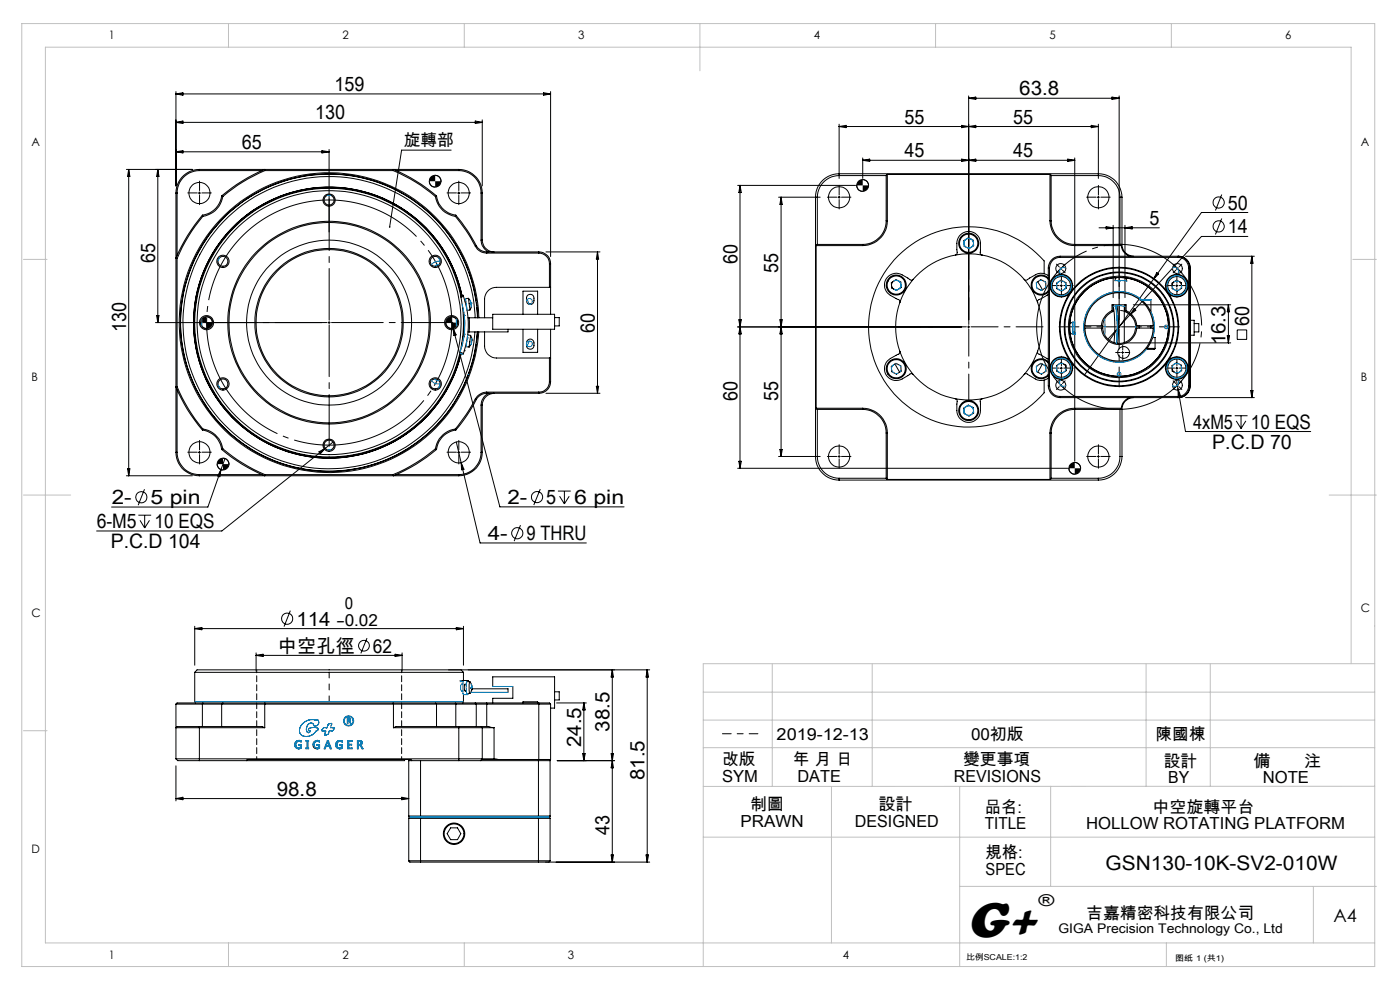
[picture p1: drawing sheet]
<svg xmlns="http://www.w3.org/2000/svg" width="297mm" height="210mm" viewBox="0 0 297 210" stroke-linecap="round" stroke-linejoin="round" font-family="sans-serif">
<g fill="none" stroke="#000" stroke-width=".21">
<path d="M37.3 19.4v20M37.3 19.9l1.5-.2v.5zM37.3 19.9h79.5M115.3 19.7l1.5 .2-1.5 .3zM116.8 19.4v35M26.8 35.9h14M27.3 35.9l.3 1.5h-.5zM27.3 35.9v65M33.5 35.9v32.5M33.5 35.9l.2 1.5h-.5zM37.3 26l1.5-.3v.5zM37.3 32.2l1.5-.2v.4z"/>
<path d="M37.3 32.2h32.5M37.3 26h65M42.3 36.2a4.7 4.7 0 0 0-4.7 4.7M42.3 35.9a5 5 0 0 0-5 5M42.3 35.9v.3M42.3 35.9h55M42.3 36.2h13.3M56.2 36.2a34.4 34.4 0 0 0-8.9 5.5M56.2 36.2v-.3a35.6 35.6 0 0 0-9.2 5.6M56.2 36.2h27.2M68.3 32l1.5 .2-1.5 .2zM69.8 31.7v17.5"/>
<path d="M83.4 36.2a33.8 33.8 0 0 1 9 5.5M83.4 36.2l.1-.3a35.6 35.6 0 0 1 9.1 5.6M84 36.2h13.3M91.1 38.4a1.26 1.26 0 0 0 1.2 1.3M92.3 37.2h.3a1.17 1.17 0 0 1 1 1.2M95.7 31.8h-10.5l-2.5 16.3M97.3 35.9a5 5 0 0 1 5 5M97.3 36.2a4.7 4.7 0 0 1 4.8 4.7M97.3 35.9v.3M100.8 25.7l1.5 .3-1.5 .2zM102.3 25.4v14M156.5 39.3h25"/>
<path d="M157 39.3v60M157 39.3l.3 1.5h-.6zM178 26.3v11.5M178 26.8h55M178 26.8l1.5-.2v.5zM181.8 39.3a1.21 1.21 0 0 0 1.2 1.3M183 34h45M183 33.5v4.3M183 34l1.5-.2v.4zM183 38.1h.2a1.22 1.22 0 0 1 1.1 1.2M188 37.2h-10a4.6 4.6 0 0 0-4.6 4.6v10M188 37.2v9.6"/>
<path d="M188.2 37l-.2 .2M188.2 37h34.5M188.2 37v9.8M204 33.8l1.5 .2-1.5 .2zM204 26.6l1.5 .2-1.5 .3zM205.5 34l1.5-.2v.4zM205.5 26.8l1.5-.2v.5zM205.5 20.3v47.5M205.5 20.8l1.5-.2v.5zM205.5 20.8h31.9M222.7 37l.3 .2M222.7 37v9.8"/>
<path d="M223 37.2h10a4.6 4.6 0 0 1 4.6 4.6M223 37.2v9.6M226.5 33.8l1.5 .2-1.5 .2zM228 33.5v64.4M231.5 26.6l1.5 .2-1.5 .3zM233 26.3v11.5M235.9 20.6l1.5 .2-1.5 .3zM237.4 20.3v47.5M37.3 40.9h.3M37.3 40.9v55M37.6 40.9v13.3M37.6 54.8v27.2"/>
<path d="M42.1 40.9h.5M42.3 40.7v.5M42.9 45.6a34.6 34.6 0 0 0-5.6 9.2h.3M42.9 45.6l.1 .3M43 45.9a35 35 0 0 0-5.4 8.9M43.4 51.2h.1M43.6 50.9h.1M47 41.5a4.8 4.8 0 0 1-4.1 4.1M47 41.5l.3 .2M47.3 41.7a5.1 5.1 0 0 1-4.3 4.2M52.3 42.2v.1M52.6 42v.1"/>
<path d="M87.1 42v.1M87.3 42.2v.1M92.4 41.7a5.1 5.1 0 0 0 4.2 4.2M92.6 41.5a4.8 4.8 0 0 0 4.1 4.1M92.6 41.5l-.2 .2M96 50.9h.1M96.2 51.2h.1M96.6 45.9a33.7 33.7 0 0 1 4.2 6.3M96.7 45.6a33 33 0 0 1 4.3 6.5M96.7 45.6l-.1 .3M97 40.9h.6M97.3 40.7v.5"/>
<path d="M97.6 53.7h.1M100.8 52.2a2.72 2.72 0 0 0 2.5 1.5M101 52.1a2.45 2.45 0 0 0 2.3 1.3M101 52.1l-.2 .1M102.1 50.9a2.86 2.86 0 0 0 1.6 2.5M102.1 40.9h.2M102.1 50.9h.2M102.1 40.9v10M102.3 50.9a2.51 2.51 0 0 0 2.5 2.5M102.3 40.9v10M103.3 53.4h11M103.3 53.7h11"/>
<path d="M103.3 53.4v.3M114.3 53.7a2.27 2.27 0 0 1 2.3 2.2M114.3 53.4a2.51 2.51 0 0 1 2.5 2.5M114.3 53.4v.3M115.8 53.4h11.5M116.6 55.9v5.1M116.6 55.9h.2M116.8 55.9v10.8M126.8 53.4v30M126.8 53.4l.2 1.6h-.5zM165.2 41.8h8.8M165.7 41.8v55"/>
<path d="M165.7 41.8l.2 1.5h-.4zM173.1 52.1h9.9M173.1 52.1v34.5M173.4 51.8l-.3 .3M173.4 51.8h9.6M177.8 41.8h.5M178 41.6v.5M183 51.8v.3M188 46.8h.2M188 46.8a5 5 0 0 1-5 5M188.2 46.8a5.2 5.2 0 0 1-5.2 5.3M189.1 60l1-.7 1 .5 .1 1.2-1 .6-1-.5z"/>
<path d="M189.6 59.6a.99 .99 0 0 0 .1 1.8M190.9 59.7v.1M193.7 59.3a.91 .91 0 0 1-1.1-.3 3.4 3.4 0 0 0-3.2-.9 2.5 2.5 0 0 0-1.8 2.1 2.5 2.5 0 0 0 1.3 2.4l1.2 .7a.91 .91 0 0 1 .8 .9M193.7 59.3a16.1 16.1 0 0 0-2.8 4.9M202.7 54.1a.9 .9 0 0 0 .3-1.1 3.4 3.4 0 0 1 .8-3.2 2.49 2.49 0 0 1 2.7-.5 2.49 2.49 0 0 1 1.5 2.3v1.4a.99 .99 0 0 0 .4 1.1M202.7 54.1a15.5 15.5 0 0 0-9 5.2M202.7 54.1a16.5 16.5 0 0 1 5.7 0M204.5 51.1l.9-.7 1.1 .6 .1 1.1-1 .6-1.1-.5zM206.5 51.9h.1M208.4 54.1a15.3 15.3 0 0 1 8.9 5.2M217.3 59.3a15.3 15.3 0 0 1 2.8 4.9M219.9 60l.9-.7 1 .5 .1 1.2-1 .6-1-.5"/>
<path d="M220.1 59.8l1.1 1.7M221.5 58.1a2.38 2.38 0 0 0-1.9 .2l-1.2 .7a.98 .98 0 0 1-1.1 .3M221.5 58.1l.9 .4M221.5 58.1v-2.8a21.3 21.3 0 0 0-30.7-1.3 21.3 21.3 0 0 0 0 30.7 21.3 21.3 0 0 0 30.7-1.4v-2.7M222.4 56.9h.2M222.4 59a2.12 2.12 0 0 0-3 0 2.12 2.12 0 0 0 0 3 2.12 2.12 0 0 0 3-.1M222.4 59.3a1.93 1.93 0 0 0-2.8-.3 1.93 1.93 0 0 0 0 2.9 1.93 1.93 0 0 0 2.8-.2M222.4 56.9v24.9M222.6 56.9v24.9M222.7 46.8h.3M222.7 46.8a5.3 5.3 0 0 0 5.3 5.3M223 46.8a5 5 0 0 0 5 5"/>
<path d="M223.2 59.5v.2M224.9 56.8l.3 .3M224.9 54.4h25.1a2.5 2.5 0 0 1 2.5 2.5v24.9a2.51 2.51 0 0 1-2.5 2.5h-25.1M224.9 54.4v.2M224.9 54.6a2.23 2.23 0 0 0-2.3 2.3M224.9 54.4a2.5 2.5 0 0 0-2.5 2.5M224.9 54.6h25M225.2 56.8l-.3 .3M228 51.8v.3M228 51.8h10M228 52.1h9.9M232.8 41.8h.5"/>
<path d="M233 41.6v.5M233.2 48.3h12.8M234.7 48.1l1.4 .2-1.4 .3zM236.1 47.8v15.3M236.8 58.9l-.3 .6M237.6 41.8v10l.3 .3M237.6 41.8h.4M237.9 52.1l.4 1.2 .6 .7 .7 .4M238 51.8a2.5 2.5 0 0 0 2.5 2.6M238 41.8a5 5 0 0 0-5-4.9h-55a5 5 0 0 0-5 4.9v55a5 5 0 0 0 5 5M238 41.8v10M238.7 47.8v15.3"/>
<path d="M238.7 48.3l1.5-.2v.5zM238.8 59l.2 .6M244.7 59.2l-14.6 20.3M245.4 57.8l.4 .3-1.1 1.1zM249.1 59.8l-.3 .2-.2 .6M249.6 56.8l.3 .3M249.9 54.6v-.1a2.26 2.26 0 0 1 2.5 2.4M249.9 54.6a2.23 2.23 0 0 1 2.3 2.3M249.9 56.8l-.3 .3M250.1 59.7l.4 .3 .1 .5M251.5 54.4h14.6M252.2 56.9h.2"/>
<path d="M252.2 56.9v24.9M252.4 56.9v24.9M259.2 46.3l-1.4 3.4M259.2 41.3l-1.4 3.4M264.7 50.2h-9.8l-15.2 16.5M264.7 45.1h-9.8l-10.2 14.1M265.6 54.4v29.9M265.6 54.4l.2 1.4h-.5zM33 68.4h35.3M33.2 66.9h.5l-.2 1.5zM42.6 68.4a1.26 1.26 0 0 0 1.2 1.3M43.8 67.2a1.21 1.21 0 0 1 1.2 1.2"/>
<path d="M69.6 68.4h.5M69.8 68.2v.5M94.6 68.4a1.26 1.26 0 0 0 1.2 1.3M95.5 67.2l10.5 40.3h26.4M95.8 67.2a1.21 1.21 0 0 1 1.2 1.2M96.1 69.7l.7 1.3-.5 .1zM97.6 74.7l.7 .3M97.8 62.8l.4-.2 .1 .3M97.8 75a28.8 28.8 0 0 1-44.5 16.9 28.8 28.8 0 0 1 .8-47.6 28.8 28.8 0 0 1 43.9 18.4 28.8 28.8 0 0 0-44-18.3 28.8 28.8 0 0 0-.6 47.6 28.8 28.8 0 0 0 44.4-17M97.9 62.8a28.6 28.6 0 0 0-43.7-18.4 28.6 28.6 0 0 0-.9 47.4 28.6 28.6 0 0 0 44.4-16.8M98 72.8h.2M98.1 72.8l-.1 .6"/>
<path d="M98.1 65.3h.1M98.3 65.9l.2 2.6-.2 3.1M98.3 75l-.1 .2M98.3 62.9a18.4 18.4 0 0 1 0 12.1M98.3 62.9l-.5 .2M98.5 74.4h.1M98.5 70.9h.1M98.5 66.9h.1M98.5 67.5l-.1 3.7v.4l-.3-.1M98.6 67.9l-.2 3.5M98.8 64h-.1M98.9 73.5l.6 .1"/>
<path d="M98.9 72.9h.1M99 65.2h.1M99.1 71.7h.1M99.2 71l.6 .1M99.3 70.4h.3M99.3 67.4h.3M99.4 63.3l.4 .6M99.4 63.3l.3 2.4M99.4 63.3l-.6 .1M99.6 67.4v3M99.6 67.4h4.9M99.7 65.7l-.6 .2"/>
<path d="M99.8 71.1l.3 1M99.8 71.1l-.3 2.5M99.9 64.5h.1M99.9 64.3h.1M99.9 64.4h.1M99.9 64.2v.1M99.9 73l-.4 .6M99.9 64.3v.1M100 64.7v.1M100 64.8h.1M100 64.8l-.3 .9M100 72.5h.1"/>
<path d="M100.1 72.3l-.1 .1M100.1 72.1v.1M100.1 72.1h.1M100.8 67.4a31 31 0 0 0-46.3-25.9 31 31 0 0 0-1.5 53 31 31 0 0 0 47.7-23.3l.1-.8M101.1 64.7h.1M101.3 67.4a31.5 31.5 0 0 0-46.9-26.4 31.5 31.5 0 0 0-2 53.8 31.5 31.5 0 0 0 48.7-22.8l.1-1.6M101.4 67.4a31.6 31.6 0 0 0-46.7-26.6 31.6 31.6 0 0 0-2.8 53.6 31.6 31.6 0 0 0 49.2-21.6l.2-2.4M101.6 67.4a31.8 31.8 0 0 0-47-26.9 31.8 31.8 0 0 0-2.8 54.1 31.8 31.8 0 0 0 49.5-21.8l.3-2.4M102.8 70.4v3a2.51 2.51 0 0 0 2.5 2.5h11.5M104.5 66.7h13.2v3.1h-13.2zM107.8 69.8v.6h-8.2M110.9 69.8v4.9h3.2v-4.9"/>
<path d="M110.9 66.7v-4.9h3.2v4.9M111.8 62.8a.8 .8 0 0 1 .9-.3 .8 .8 0 0 1 .6 .7 .94 .94 0 0 1-.8 1.4 1.14 1.14 0 0 1-.7-1.8zM112 72.1a.77 .77 0 0 1 .9-.1 .77 .77 0 0 1 .4 .7 1.04 1.04 0 0 1-.6 1.3l-.2 .1a.76 .76 0 0 1-.8-.8 1.12 1.12 0 0 1 .3-1.2zM112.2 72.5h.5M112.2 64.4h.5M116.6 75.9v5.1M116.8 61h-11.5a2.5 2.5 0 0 0-2.5 2.5v3.9M116.8 69.8v11.2M117.7 67.4h.9v1.7h-.9M156.5 69.3h47.5M156.7 67.8h.6l-.3 1.5zM157 69.3l.3 1.5h-.6z"/>
<path d="M165.5 67.8h.4l-.2 1.5zM165.7 69.3l.2 1.5h-.4zM189.1 77.7l1-.6 1 .5 .1 1.1-1 .7-1-.6zM189.9 77.2l1 1.7M190.9 74.5a1 1 0 0 1-.8 .9 3.4 3.4 0 0 0-2.4 2.3 2.51 2.51 0 0 0 .9 2.5 2.51 2.51 0 0 0 2.8 .2l1.2-.7a.85 .85 0 0 1 1.1-.3M190.9 64.2a15.5 15.5 0 0 0 0 10.3M190.9 74.5a16.1 16.1 0 0 0 2.8 4.9M193.7 79.4a16.1 16.1 0 0 0 9 5.2M205.2 69.3h.5M205.5 69.1v.5M217.3 79.4a.92 .92 0 0 1 1.1 .3l1.2 .7a2.38 2.38 0 0 0 1.9 .2M217.3 79.4a15.8 15.8 0 0 1-8.9 5.2"/>
<path d="M219.9 77.7l.9-.6 1 .5 .1 1.1-1 .7-1-.6M220.1 74.5a15.3 15.3 0 0 1-2.8 4.9M220.1 64.2a15.5 15.5 0 0 1 0 10.3M220.1 74.5a.79 .79 0 0 0 .8 .8l1.5 .9M221.1 77.2l-1 1.7M222.4 62.4l-1.5 .9a.91 .91 0 0 0-.8 .9M222.4 76.8a2.11 2.11 0 0 0-3-.1 2.11 2.11 0 0 0 0 3 2.11 2.11 0 0 0 3 0M222.4 77a1.93 1.93 0 0 0-2.8-.2 1.93 1.93 0 0 0 0 2.8 1.93 1.93 0 0 0 2.8-.2M223.1 77.1l.1 .2M223.2 61.4l-.1 .2M223.2 79v.2M224.1 60.1l1-.7 1 .6 .1 1.1-1 .7-1-.6z"/>
<path d="M224.1 77.6l1-.7 1 .6 .1 1.1-1 .7-1-.6zM224.9 60.6h.5M224.9 78.1h.5M225.1 60.4v.4M225.1 77.8v.5M225.6 77.2l.3 .2 .3 .6M227 70.7l.7 .2M227.6 68.4l-.7 .3M230.2 69.6a7.3 7.3 0 0 0 7.2 7 7.3 7.3 0 0 0 7.3-7M230.2 69.1a7.3 7.3 0 0 1 7.2-7 7.3 7.3 0 0 1 7.3 7M233.6 69.6a3.8 3.8 0 0 0 3.8 3.5 3.8 3.8 0 0 0 3.8-3.5M233.9 69.1v.5"/>
<path d="M233.9 69.1h-3.9v.5h3.9M235.9 65.9a4 4 0 0 0-2.3 3.2M235.9 65.9v-1.2h3v1.2M235.9 65.9l.2 .2M236.1 66.1a3.5 3.5 0 0 0-2.2 3M236.1 64.7v1.4M236.2 65l.3 4.5-.2 3.2M237 64.9l.3 4.4-.2 3.5M237.1 69.3h.6M237.4 69.1v.5M237.7 65.9a3.6 3.6 0 0 1 2.4 1.2M237.9 74.8h.5"/>
<path d="M238.2 74.5v.5M238.5 65v7.7M238.7 66.1a3.6 3.6 0 0 1 2.2 3h4a7.5 7.5 0 0 0-11.3-6.2 7.5 7.5 0 0 0 0 12.9 7.5 7.5 0 0 0 11.3-6.2h-4a3.5 3.5 0 0 1-3.5 3.2 3.5 3.5 0 0 1-3.5-3.2M238.7 64.7v1.4M238.9 65.9a4 4 0 0 1 2.3 3.2M238.9 65.9l-.2 .2M238.9 72.7h22.2M239.7 66.7l-4.6 5.2M240.4 64.7h20.7M240.6 65.5l.3 .3-1.2 .9zM241.7 69.1v.5M243.3 73.9h1.7"/>
<path d="M244.2 63.6v2.5M244.2 69.1v.5M244.5 71.6h.5M245 71.6h.1M245 73.9h.1M245 73.9l-.2 .2h-1.6M245 71.6v2.3M248.6 78.1l.3 .6 .3 .3M248.6 60.1l1-.7 1 .6 .1 1.1-1 .7-1-.6zM248.6 77.6l1-.7 1 .6 .1 1.1-1 .7-1-.6zM249.4 60.6h.5M249.4 78.1h.5"/>
<path d="M249.7 60.4v.4M249.7 77.8v.5M252.4 65.3h.1M252.4 73.3h.1M252.5 67.9h.8v3.2h-.8M253.3 68.6h1v1.8h-1M260.3 71.2h.5l-.2 1.5zM260.6 64.7v8M260.6 64.7l.2 1.4h-.5zM262.5 70h2v2h-2zM27.1 99.4h.5l-.3 1.5zM37.3 95.9a4.9 4.9 0 0 0 5 5"/>
<path d="M37.3 95.9h.3M37.6 82a35 35 0 0 0 5.4 9M37.6 82l-.3 .1a33.2 33.2 0 0 0 5.6 9.1M37.6 95.9a4.7 4.7 0 0 0 4.7 4.8M37.6 82.7v13.2M42.1 95.9h.5M42.3 95.7v.5M42.9 91.2a4.7 4.7 0 0 1 4.1 4.1M43 91a5 5 0 0 1 4.3 4.2M43 91l-.1 .2M43.4 85.7h.1M43.6 85.9h.1"/>
<path d="M46.1 98.5v.1a1.22 1.22 0 0 0 1.2 1.1M46.9 99.6l-2.8 8h-20.4M46.9 99.6l-.3 1.5-.4-.1zM47 95.3a34.3 34.3 0 0 0 9.2 5.6v-.2M47.3 95.2a35.6 35.6 0 0 0 8.9 5.5M47.3 95.2l-.3 .1M47.3 97.2a1.33 1.33 0 0 1 1.3 1.3M47.7 97.3l-.8 2.3M52.3 94.6v.1M52.6 94.8v.1M67.7 95.8l1.3-.7-1 1.1zM69 95.1l-21.9 17.5h-26.6"/>
<path d="M70.6 93.8l-1.6 1.3M87.1 94.8v.1M87.3 94.6v.1M92.4 95.2a35 35 0 0 1-9 5.5M92.4 95.2l.2 .1M92.6 95.3a34.3 34.3 0 0 1-9.1 5.6l-.1-.2M96 85.9h.1M96.2 85.7h.1M96.6 91a5 5 0 0 0-4.2 4.2M96.6 91l.1 .2M96.7 91.2a4.7 4.7 0 0 0-4.1 4.1M96.8 93.8l5 21.4h22.6"/>
<path d="M97 95.9h.6M97.3 95.7v.5M97.6 83.2h.1M97.8 98.1l.6 1.4-.5 .2zM100.8 84.7a35.5 35.5 0 0 1-4.2 6.3M100.8 84.7l.2 .1M101 84.8a33 33 0 0 1-4.3 6.4M102.1 95.9a4.7 4.7 0 0 1-4.8 4.8M102.1 95.9h.2M102.1 85.9h.2M102.1 85.9v10M102.3 95.9a4.9 4.9 0 0 1-5 5"/>
<path d="M102.3 85.9v10M103.3 83.2a2.91 2.91 0 0 0-2.5 1.5M103.3 83.4a2.63 2.63 0 0 0-2.3 1.4M103.3 83.4h11M103.3 83.2v.2M103.3 83.2h11M103.7 83.4a2.86 2.86 0 0 0-1.6 2.5M104.8 83.4a2.57 2.57 0 0 0-2.5 2.5M114.3 83.2v.2M115.8 83.4h11.5M116.6 81a2.21 2.21 0 0 1-2.3 2.2M116.6 81h.2"/>
<path d="M116.8 81a2.45 2.45 0 0 1-2.5 2.4M126.5 81.9h.5l-.2 1.5zM156.5 99.3h70M156.7 97.9h.6l-.3 1.4zM165.2 96.8h8.8M165.5 95.3h.4l-.2 1.5zM173.1 86.6l.3 .2M173.1 86.6h9.9M173.4 86.8v10a4.6 4.6 0 0 0 4.6 4.7M173.4 86.8h9.6M177.8 96.8h.5M178 96.6v.5"/>
<path d="M183 86.8a5 5 0 0 1 5 5.1M183 86.6a5.2 5.2 0 0 1 5.2 5.3M183 86.6v.2M188 91.9h.2M188 91.9v9.6M188.2 91.9v9.8M202.7 84.6a.9 .9 0 0 1 .3 1.1 3.4 3.4 0 0 0 .8 3.2 2.49 2.49 0 0 0 2.7 .5 2.49 2.49 0 0 0 1.5-2.3l-.1-2.1 .5-.4M202.7 84.6a16.5 16.5 0 0 0 5.7 0M204.5 86.8h.1M204.5 86.6l.9-.7 1.1 .6 .1 1.1-1 .7-1.1-.6zM222.4 80.2l-.9 .4M222.4 81.8h.2"/>
<path d="M222.4 81.8a2.51 2.51 0 0 0 2.5 2.5M222.6 81.8a2.29 2.29 0 0 0 2.3 2.3M222.7 91.9h.3M222.7 91.9v9.8M223 91.9v9.6M224.9 81.6l.3 .3M224.9 84.1v.2M224.9 84.1h25M225.2 81.6l-.3 .3M226.8 99.3a1.26 1.26 0 0 0 1.2 1.3M228 86.6v.2M228 86.8a5 5 0 0 0-5 5.1"/>
<path d="M228 86.6a5.2 5.2 0 0 0-5.3 5.3M228 86.8h10M228 86.6h9.9M228 98.1a1.26 1.26 0 0 1 1.3 1.2M232.8 96.8h.5M233 96.6v.5M237.6 96.8a4.6 4.6 0 0 1-4.6 4.7M237.6 96.8h.4M237.9 86.6l-.3 .2v10M238 96.8a5 5 0 0 1-5 5M238 86.8v10M239.6 84.3l-.7 .4-.6 .7-.4 1.2"/>
<path d="M240.5 84.3a2.51 2.51 0 0 0-2.5 2.5M249.6 81.6l.3 .3M249.6 80.9l.3 1.6M249.9 82.5l1.6 9h26.6M249.9 82.5l.5 1.5-.5 .1zM249.9 81.6l-.3 .3M251.5 84.3h14.6M252.2 81.8h.2M252.2 81.8a2.29 2.29 0 0 1-2.3 2.3M252.4 81.8a2.26 2.26 0 0 1-2.5 2.4v-.1M261.9 88.2h2.8M262.3 89.3l1 1.6"/>
<path d="M263.3 88.2v2.7M264.3 89.3l-1 1.6M265.3 82.9h.5l-.2 1.4zM26.8 100.9h14M29.4 109.3h2.7M29.7 110.4l1 1.6M30.7 103.8l-1.4 3.4M30.7 109.3v2.7M31.7 110.4l-1 1.6M42.3 100.7v.2M42.3 100.9h55M42.3 100.7h13.3"/>
<path d="M56.2 100.7h27.2M84 100.7h13.3M97.3 100.7v.2M110.4 111.4l-1.3 3.4M114.6 103.7l-1.4 3.4M118.4 104.2h2.7M118.7 105.3l1 1.6M119.7 104.2v2.7M120.8 105.3l-1.1 1.6M178 101.5v.3M178 101.5h10M178 101.8h55"/>
<path d="M188 101.5l.2 .2M188.2 101.7h34.5M223 101.5l-.3 .2M223 101.5h10M233 101.5v.3M41.3 132.8v8.3M41.3 133.3h57M41.3 133.3l1.5-.2v.5zM54.3 138.5v3.9M54.3 139h31M54.3 139l1.5-.2v.5zM61.6 129.5l-1.3 3.4"/>
<path d="M77.9 135.4l-1.3 3.2M83.8 138.8l1.5 .2-1.5 .3zM85.3 138.5v3.9M96.8 133.1l1.5 .2-1.5 .3zM98.3 132.8v8.3M37.3 149.4h5.6M37.3 149.4v11.6M41.3 142.6h57M41.3 142.6l.5-.5h56l.5 .5M41.3 142.6v6.3M41.5 148.9v.2M42.3 154.1h-4.7l-.3 .3h18.9"/>
<path d="M42.3 154.1v7.3M42.3 154.1h13.3l.6 .3M42.9 149.4h4.1M42.9 149.4v4.7M43 149.1h4.3M43 149.1h-5.4l-.3 .3M43 149.1l-.1 .3M47 149.4h9.2M47 149.4v4.7M47.3 149.1h8.9M47.3 149.1l-.3 .3M56.2 149.4h27.3"/>
<path d="M56.2 149.4v5M56.2 149.1h27.2M56.2 149.1v.3M66.4 158a.79 .79 0 0 0 .8 .8M83.4 149.1h9M83.4 149.1l.1 .3M83.5 149.4h9.1M83.5 154.4h18.8M83.5 149.4v5M92.4 149.1h4.2M92.4 149.1l.2 .3M92.6 149.4h4.1"/>
<path d="M92.6 149.4v4.7M95.1 142.1h42.7M96.6 149.1h4.2M96.6 149.1l.1 .3M96.7 149.4h4.3M96.7 149.4v4.7M97.3 154.1h4.8M97.3 154.1v7.3M97.3 154.1h-13.3l-.5 .3M97.6 144.3h.7M97.9 146.6h.3M98.2 148.9v.2"/>
<path d="M98.3 144.3l-.1 .3M98.3 144.3h1v.3M98.3 142.6v1.7M98.3 147.3v1.6M98.6 146.5h.3M98.6 145.2h.3M98.7 145.1a1.25 1.25 0 0 0 .1 1.5h.1M99.1 147.1h.6M99.1 144.6h.6M99.9 146.1l.1-.1zM99.9 145.9h.2M100 145.2l.1 .3"/>
<path d="M100 146.4v.1M100 146.5h.1M100 146v.5M100.1 145.9h.1M100.1 146.1h7.7v.8M100.1 145.7l-.4-1.1-.2 .6 .2 1.9 .2-.4 .2-.7M100.1 145.9l-.1 .6M100.8 149.1h2.5M100.8 149.1l.2 .3M101 149.4h15.8M101 149.4v4.7M102.1 154.1h1.6l1.1 .3"/>
<path d="M102.1 154.1l.2 .3M102.3 154.4h2.5M102.3 154.4v6.6M103.3 149.1h11M103.3 149.1v5M104.5 145.6v-2h13.2v6.6h-.9M104.8 154.4v6.6M108.8 145.6v2.5h-4.3v1M110.9 149.1v-.2h3.2v.2M114.3 149.1h.8a2.06 2.06 0 0 1 1.7 .3M114.3 149.1v12M116.8 149.4v11.7h-2.5"/>
<path d="M117.7 146.7h.9v1.8h-.9M118.1 149.1h6.3M123.6 159.9h.5l-.2 1.5zM123.9 149.1v12.3M123.9 149.1l.2 1.5h-.5zM129.6 159.9h.5l-.2 1.5zM129.9 142.1v40.8M129.9 142.1l.2 1.5h-.5zM137.3 142.1l.3 1.5h-.5zM137.3 142.1v40.8M37.3 162.4v7.5M37.3 169.4h49.4"/>
<path d="M37.3 169.4l1.5-.3v.5zM37.3 161h65M37.3 161l.4 .4h4.6M42.3 161.4h10M52.3 161.4l.2-.3h34.6l.2 .3M85.2 169.1l1.5 .3-1.5 .2zM85.8 161.1v.3h-33.5M86.7 173.6h2.5M86.7 173.1l.3 .2-.3 .3M86.7 173.1h2.5M86.7 161.4h.6M86.7 161.4v11.7"/>
<path d="M86.7 173.6v9M87 161.1l-.3 .3M87.3 161.4h10M89.2 173.1v.5M89.2 173.6h25M89.2 161.4v11.7M89.2 173.6v9M89.2 173.1h25M95.6 175.6h1.4l.8 1.2-.8 1.3h-1.4l-.7-1.3zM97.3 161.4h4.6M101.9 161.4h12.3M102.2 161.1h3.5"/>
<path d="M102.3 161h2.5M102.3 161l-.4 .4M104.8 161l.9 .1M105.7 161.1h8.6M114.2 173.6h2.5M114.2 173.1v.5M114.2 173.1h2.5M114.2 161.4v-.3h2.3l.2 .3M114.2 161.4h2.5M114.2 161.4v11.7M114.2 173.6v9M116.7 173.1l-.2 .2 .2 .3"/>
<path d="M116.7 161.4v11.7M116.7 173.6v9M118.2 161.4h12.2M129.9 161.4l.2 1.5h-.5zM86.7 182.6h2.5M86.7 182.6l.3 .3h2.2M89.2 182.6v.3M89.2 182.9h25M89.2 182.6h25M114.2 182.6v.3M114.2 182.6h2.5M115.7 182.9h22.1"/>
<path d="M116.7 182.6l-.2 .3h-2.3M129.6 181.4h.5l-.2 1.5zM137.1 181.4h.5l-.3 1.5z"/>
<circle cx="92.3" cy="38.4" r="1.25"/>
<circle cx="183" cy="39.3" r="1.24"/>
<circle cx="42.3" cy="40.9" r="2.25"/>
<circle cx="47.3" cy="55.4" r="1.04"/>
<circle cx="47.3" cy="55.4" r="1.31"/>
<circle cx="69.8" cy="42.4" r="1.3"/>
<circle cx="69.8" cy="42.4" r="1.06"/>
<circle cx="92.3" cy="55.4" r="1.05"/>
<circle cx="92.3" cy="55.4" r="1.31"/>
<circle cx="97.3" cy="40.9" r="2.25"/>
<circle cx="178" cy="41.8" r="2.26"/>
<circle cx="205.5" cy="51.6" r="1.94"/>
<circle cx="205.5" cy="51.6" r="2.12"/>
<circle cx="225" cy="57" r="1.06"/>
<circle cx="233" cy="41.8" r="2.26"/>
<circle cx="249.8" cy="57" r="1.06"/>
<circle cx="258.5" cy="48" r="1.2"/>
<circle cx="258.5" cy="43" r="1.19"/>
<circle cx="43.8" cy="68.4" r="1.51"/>
<circle cx="43.8" cy="68.4" r="1.25"/>
<circle cx="69.8" cy="68.5" r="15.5"/>
<circle cx="69.8" cy="68.4" r="21.5"/>
<circle cx="69.8" cy="68.5" r="21.3"/>
<circle cx="69.8" cy="68.4" r="28.5"/>
<circle cx="69.8" cy="68.4" r="28"/>
<circle cx="69.8" cy="68.4" r="17.5"/>
<circle cx="69.8" cy="68.4" r="15.8"/>
<circle cx="95.8" cy="68.4" r="1.51"/>
<circle cx="95.8" cy="68.4" r="1.25"/>
<circle cx="190.1" cy="60.5" r="2.12"/>
<circle cx="190.1" cy="78.2" r="2.13"/>
<circle cx="190.2" cy="78.2" r="1.93"/>
<circle cx="190.2" cy="60.5" r="1.94"/>
<circle cx="225.1" cy="78.1" r="2.4"/>
<circle cx="225.1" cy="60.6" r="2.4"/>
<circle cx="225.1" cy="78.1" r="1.94"/>
<circle cx="225.1" cy="60.6" r="1.94"/>
<circle cx="225.2" cy="78.1" r="2.25"/>
<circle cx="225.2" cy="60.6" r="2.25"/>
<circle cx="237.4" cy="69.3" r="10.8"/>
<circle cx="237.4" cy="69.3" r="10.5"/>
<circle cx="237.4" cy="69.3" r="11.7"/>
<circle cx="237.4" cy="69.3" r="12.6"/>
<circle cx="237.4" cy="69.3" r="11.5"/>
<circle cx="237.4" cy="69.3" r="12.5"/>
<circle cx="238.4" cy="74.8" r="1.24"/>
<circle cx="249.6" cy="78.1" r="2.41"/>
<circle cx="249.6" cy="60.6" r="2.41"/>
<circle cx="249.7" cy="78.1" r="1.94"/>
<circle cx="249.7" cy="60.6" r="1.94"/>
<circle cx="249.7" cy="60.6" r="2.25"/>
<circle cx="249.7" cy="78.1" r="2.25"/>
<circle cx="42.3" cy="95.9" r="2.24"/>
<circle cx="47.3" cy="81.5" r="1.05"/>
<circle cx="47.3" cy="81.4" r="1.31"/>
<circle cx="47.3" cy="98.4" r="1.26"/>
<circle cx="69.8" cy="94.4" r="1.06"/>
<circle cx="69.8" cy="94.4" r="1.3"/>
<circle cx="92.3" cy="81.4" r="1.31"/>
<circle cx="92.3" cy="81.4" r="1.06"/>
<circle cx="97.3" cy="95.9" r="2.24"/>
<circle cx="178" cy="96.8" r="2.26"/>
<circle cx="205.5" cy="87.1" r="1.94"/>
<circle cx="205.5" cy="87.1" r="2.13"/>
<circle cx="225" cy="81.7" r="1.05"/>
<circle cx="228" cy="99.4" r="1.24"/>
<circle cx="233" cy="96.8" r="2.26"/>
<circle cx="249.8" cy="81.7" r="1.05"/>
<circle cx="30" cy="105.5" r="1.19"/>
<circle cx="109.7" cy="113.1" r="1.18"/>
<circle cx="113.9" cy="105.4" r="1.18"/>
<circle cx="60.9" cy="131.2" r="1.18"/>
<circle cx="77.2" cy="137" r="1.14"/>
<circle cx="96.3" cy="176.9" r="2.28"/>
<circle cx="96.3" cy="176.9" r="2.1"/>
</g>
<path d="M62.2 43.6a26 26 0 0 0-10.4 43.5 26 26 0 0 0 43.1-11.9 26 26 0 0 0-31.3-32l-1.4 .4" fill="none" stroke="#000" stroke-width=".21" stroke-dasharray="30.5 1.3 1.3 1.3" stroke-dashoffset="2.1" stroke-linecap="butt"/>
<path d="M242.5 86.1a17.5 17.5 0 0 0 7.1-29.3 17.5 17.5 0 0 0-29 7.8 17.5 17.5 0 0 0 20.8 21.8l1.1-.3" fill="none" stroke="#000" stroke-width=".21" stroke-dasharray="30.5 1.3 1.3 1.3" stroke-dashoffset="11.7" stroke-linecap="butt"/>
<path d="M69.8 148.8v-6.2" fill="none" stroke="#000" stroke-width=".21" stroke-dasharray="30.5 1.3 1.3 1.3" stroke-dashoffset="29.3"/>
<g fill="none" stroke="#000" stroke-width=".21" stroke-dasharray="30.5 1.3 1.3 1.3">
<path d="M41.8 40.9h-2M42.3 40.4v-2M42.3 41.4v2M42.8 40.9h2M96.8 40.9h-2M97.3 40.4v-2M97.3 41.4v2M97.8 40.9h2M177.5 41.8h-2M178 41.3v-2M178 42.3v2M178.5 41.8h2"/>
<path d="M224.7 56.6l-.6-.6M224.7 57.3l-.6 .6M225.4 57.3l.6 .6M225.4 56.6l.6-.6M232.5 41.8h-2M233 41.3v-2M233 42.3v2M233.5 41.8h2M249.4 56.6l-.5-.6M249.4 57.3l-.5 .6M250.1 57.3l.6 .6M250.1 56.6l.6-.6"/>
<path d="M224.7 60.6h-2M224.7 78.1h-2M225.2 60.1v-2M225.2 61.1v2M225.2 77.6v-2M225.2 78.6v2M225.7 60.6h2M225.7 78.1h2M237.7 74.8h-1M238.2 74.3v-1M238.2 75.3v1M238.7 74.8h1"/>
<path d="M249.2 60.6h-2M249.2 78.1h-2M249.7 60.1v-2M249.7 61.1v2M249.7 77.6v-2M249.7 78.6v2M250.2 60.6h2M250.2 78.1h2M41.8 95.9h-2M42.3 95.4v-2M42.3 96.4v2M42.8 95.9h2"/>
<path d="M96.8 95.9h-2M97.3 95.4v-2M97.3 96.4v2M97.8 95.9h2M177.5 96.8h-2M178 96.3v-2M178 97.3v2M178.5 96.8h2M224.7 81.3l-.6-.5M224.7 82.1l-.6 .5M225.4 82.1l.6 .5M225.4 81.3l.6-.5"/>
<path d="M232.5 96.8h-2M233 96.3v-2M233 97.3v2M233.5 96.8h2M249.4 81.3l-.5-.5M249.4 82.1l-.5 .5M250.1 82.1l.6 .5M250.1 81.3l.6-.5"/>
</g>
<path d="M69.3 68.4h-25.7M69.8 67.9v-25.7M69.8 68.9v25.8M70.3 68.4h25.8" fill="none" stroke="#000" stroke-width=".21" stroke-dasharray="30.5 1.3 1.3 1.3" stroke-dashoffset="19.5"/>
<path d="M236.9 69.3h-12.2M237.4 68.8v-12.2M237.4 69.8v12.3M237.9 69.3h12.3" fill="none" stroke="#000" stroke-width=".21" stroke-dasharray="30.5 1.3 1.3 1.3" stroke-dashoffset="26.3"/>
<path d="M205 69.3h-15.2M205.5 68.8v-15.2M205.5 69.8v15.3M206 69.3h15.3" fill="none" stroke="#000" stroke-width=".21" stroke-dasharray="30.5 1.3 1.3 1.3" stroke-dashoffset="24.8"/>
<path d="M153.3 155.6h7.5" fill="none" stroke="#000" stroke-width=".21" stroke-dasharray="30.5 1.3 1.3 1.3" stroke-dashoffset="28.6"/>
<path d="M54.5 142.1v19M85.2 142.1v19" fill="none" stroke="#000" stroke-width=".21" stroke-dasharray="1.3 .6" stroke-dashoffset=".6"/>
<g fill="none" stroke="#c0c0c0" stroke-width=".21">
<path d="M4.6 5h287v200h-287zM48.5 5v5M98.5 5v5M148.5 5v10M198.5 5v5M248.5 5v5M5 55h5M287 55h5M5 105h10M282 105h10M5 155h5M149.2 152.7h142.4"/>
<path d="M149.2 146.8h142.4M149.2 158.6h142.4M163.8 140.8v26M185 140.8v26M243.1 140.8v26M256.8 140.8v26M286.6 140.8v-130.8h-277v190h282M291.6 140.8h-142.4v64.2M149.2 177.6h142.4M176.4 166.8v33.2M203.6 166.8v38.2M222.9 166.8v21.2"/>
<path d="M291.6 166.8h-142.4M203.6 188h88.4M278.6 188v12M48.5 200v5M98.5 200v5M247.4 200v5"/>
</g>
<g fill="#000">
<path d="M182.1 38.4l-.3 .9h1.2v-1.2zM183 39.3v1.3h.2a1.22 1.22 0 0 0 1.1-1.3zM227.1 98.5l-.3 .8h1.2v-1.2zM228 99.3v1.3a1.33 1.33 0 0 0 1.3-1.3z"/>
<path d="M82.6 48l-.1 .2 .2 .1v-.2l.1 .2v-.2zM43.8 68.4v1.3a1.26 1.26 0 0 0 1.2-1.3zM43 67.4l-.3 .6-.1 .4h1.2v-1.2zM95.8 68.4v1.3a1.26 1.26 0 0 0 1.2-1.3zM95 67.4l-.3 .6-.1 .4h1.2v-1.2zM47.3 98.5v1.2a1.26 1.26 0 0 0 1.3-1.2zM46.3 97.7l-.2 .8h1.2v-1.3l-.6 .2zM92.3 38.4v1.3a1.21 1.21 0 0 0 1.3-1.3zM91.4 37.6l-.3 .8h1.2v-1.2z"/>
</g>
<g fill="none" stroke="#0080c0" stroke-width=".21">
<path d="M46.6 54.7l-.3 .5M69.5 41.4h.6M93 54.7l.3 .5M93.1 56.2l-.9 .3M93.4 55.4l-1.1 .2-.8 .5M99.4 57.4l-.1 .1M189.6 59.6a1 1 0 0 1 1.5 .8 1 1 0 0 1-1.4 1M190.3 59.4l-.4 .1M190.9 59.7l.2 .4M204.5 52l.3 .3M204.7 50.9l-.2 .4M205.7 50.5l-.5 .1"/>
<path d="M205.8 52.6h-.4M206.2 50.9l.3 .3M206.5 51.8l-.2 .5M219.9 60v1.1M220.1 59.8l-.2 .4M221.1 59.4l-.5 .1M221.6 59.7l.3 .4M225.4 58.4h.2M226.1 56.9a.83 .83 0 0 0-1.1 .1 .83 .83 0 0 0-.1 1M236.5 59.5l2.5 .1M237 59.5l.4 .3 .4-.3M248.7 56.9a.83 .83 0 0 1 1.1 .1 .83 .83 0 0 1 .1 1"/>
<path d="M249.2 58.4h.2M250.1 59.7l-.6-.1-.4 .2M42.8 67.7v1.5M96.8 67.7v1.5M97.6 74.9l.6 .3M98 64.5a17.2 17.2 0 0 1-.4 10.2M98.8 63.4l.3 2.5M99.2 71l-.3 2.5M99.3 79.4h.1M99.8 63.8l.1 .4M99.8 63.8v.1M99.9 64.3v.2"/>
<path d="M99.9 64.5h.1M99.9 73h.1M100 64.5v.6M100 72.3l-.1 .8M100.1 71.8v.5M101 72.9h.1M101 64h.1M101.1 65h.1M111.7 63.9a.62 .62 0 0 1 .6-.6 .62 .62 0 0 1 .6 .6 .62 .62 0 0 1-.6 .6M111.8 63.5l.4 .9M112.2 72.5l-.4 .8M189.6 77.4a.99 .99 0 0 0 .1 1.7"/>
<path d="M190.3 77.2h-.4M190.4 61.5h-.4M190.4 79.2l-.4 .1M190.9 77.5l.2 .3M191.1 60.7l-.1 .4M191.1 78.5l-.1 .4M219.9 77.7v1.1M219.9 60.8l.2 .4M219.9 78.6l.2 .4M220.1 77.6l-.2 .4M221.1 77.2h-.5M221.2 61.5h-.5"/>
<path d="M221.2 79.2l-.5 .1M221.3 77.3l.5 .5 .1 .4M221.9 60.7l-.2 .4M221.9 78.5l-.2 .4M225.6 77.2a.99 .99 0 0 0-1.4 .7 .99 .99 0 0 0 .9 1.2 .99 .99 0 0 0 1.1-1.1M227.6 68.3h.4l.1 2.6-.3 .1-.2-1.1zM227.6 68.4l.1 2.4M234.4 67.6v3.5M236.1 65l1.4-.2 1.2 .2M236.7 64.9l.3 3.8-.2 4.1M236.7 64.9a29.9 29.9 0 0 1 .2 7.9M236.9 67.4h.1"/>
<path d="M237 70.4h.1M240.9 69.1v.5M241.7 63.6h2.4M244.1 63.6h.1M244.2 63.6h-.4a2.75 2.75 0 0 1-2.4-.6 7.5 7.5 0 0 0-10.2 2.1 7.5 7.5 0 0 0 1.7 10.2 7.5 7.5 0 0 0 10.3-1.2M244.2 66.1a7.5 7.5 0 0 1 .3 5.5M248.6 78.1a1.01 1.01 0 0 1 1.2-1 1.01 1.01 0 0 1 .8 1.3 1.01 1.01 0 0 1-1.4 .6M250.6 60.5a1.01 1.01 0 0 1-.9 1.1 1.01 1.01 0 0 1-1.1-1M46.3 81.7l.3 .5M69.5 95.5h.6M91.5 80.7l.8 .6 1.1 .1M92.2 80.4l.5 .3h.4"/>
<path d="M93.3 81.7l-.3 .5M204.5 87.5l.3 .3M204.7 86.4l-.2 .4M205.2 86.1h.5M205.4 88.1h.4M206.2 86.4l.3 .3M206.5 87.4l-.2 .4M224.9 80.7a.82 .82 0 0 0 .1 1 .82 .82 0 0 0 1.1 .1M225.4 80.3h.2M249.2 80.3h.2M249.9 80.7a.81 .81 0 0 1-.1 1 .81 .81 0 0 1-1.1 .1M41.3 148.9h57"/>
<path d="M62.8 157.3l.6-.3 .5 .2v.2a.71 .71 0 0 0-1.2 .4 .71 .71 0 0 0 1 .8v-.5h-.4v-.2h.6v.8a.91 .91 0 0 1-1.2-.2 .91 .91 0 0 1 .1-1.2zM64.2 153.5a4 4 0 0 1 3-.8 .65 .65 0 0 1 .3 1 .65 .65 0 0 1-1.1-.2 .87 .87 0 0 0-1.3 .7 .99 .99 0 0 0 .1 1.2 .33 .33 0 0 0 .4 0 .33 .33 0 0 0 .2-.4h-.3l-.1-.2a1.56 1.56 0 0 1 2.2-.2l-.3 .4h-.2a2.37 2.37 0 0 1-3.1 1 1.68 1.68 0 0 1 .2-2.5zM64.9 157.1h.6v.2h-.2v1.3h.2v.2h-.6v-.2h.2v-1.3h-.2zM66.4 158a.95 .95 0 0 1 1.4-.8v.2a.71 .71 0 0 0-1.2 .4 .71 .71 0 0 0 1 .8v-.5h-.4v-.2h.6v.8l-.6 .1M68.7 154.4l.2-.1a.45 .45 0 0 0 .5 0 .45 .45 0 0 0 .1-.5l.8-.4-.2 .9 .8 .1a.81 .81 0 0 1-1 .7h-.1a.73 .73 0 0 1-.9 .8l.2-.9h-.8zM69.3 154.4h.1M69.4 157.1h.2l.7 1.7h-.2l-.2-.4h-.7l-.2 .4h-.2zM69.5 157.3h.1M69.5 157.3l.3 .8h-.5zM71.5 157.3l.9-.2 .2 .1v.2a.71 .71 0 0 0-1.2 .4 .71 .71 0 0 0 1 .8v-.5h-.4v-.2h.6v.8a.91 .91 0 0 1-1.3-.2 .91 .91 0 0 1 .2-1.2zM73.7 152.3l.6 .1v.5l-.2 .1 .4 .5-.5-.5h-.2v.5h-.1zM73.8 157.1h.9v.2h-.7v.6h.6v.1h-.6v.6h.7v.2h-.9z"/>
<path d="M73.8 152.5h.2a.2 .2 0 0 1 .2 .2 .2 .2 0 0 1-.2 .2h-.2zM75.8 157.1h.8l.2 .3v.4l-.3 .2 .5 .8h-.2l-.5-.7h-.3v.7h-.2zM76 157.3h.3a.3 .3 0 0 1 .3 .3 .3 .3 0 0 1-.3 .3h-.3zM76.5 158h.1M97.6 144.6h.6l.1 2.7h1v-.2M97.6 144.3h.1M98.2 145.1h-.3a1.46 1.46 0 0 0 0 1.5M98.7 145.1h.2M99.1 144.6l-.2 1.2 .2 1.3M99.8 146.9h8M100 145.2l-.1 .9M100 145.5l.1 .4h-.2"/>
<path d="M104.5 145.6h4.3M87 173.3h29.5"/>
<circle cx="205.5" cy="51.6" r="1"/>
<circle cx="112.3" cy="72.9" r=".61"/>
<circle cx="225.2" cy="60.6" r="1"/>
<circle cx="225.2" cy="60.6" r="2.13"/>
<circle cx="225.2" cy="78.1" r="2.13"/>
<circle cx="237.4" cy="79.3" r=".41"/>
<circle cx="247.4" cy="69.3" r=".39"/>
<circle cx="249.6" cy="60.6" r="2.13"/>
<circle cx="249.6" cy="78.1" r="2.13"/>
<circle cx="205.5" cy="87.1" r="1.01"/>
<circle cx="73.9" cy="152.9" r="1.09"/>
<circle cx="74" cy="152.9" r=".94"/>
</g>
<text font-size="11" x="205.1" y="198.7">G+</text>
<g font-size="4.2">
<text x="71" y="19.3">159</text>
<text x="216.2" y="20.2">63.8</text>
<text x="66.9" y="25.3">130</text>
<text x="191.9" y="26.2">55</text>
<text x="215" y="26.2">55</text>
<text x="51.3" y="31.6">65</text>
<text x="191.9" y="33.4">45</text>
<text x="215" y="33.4">45</text>
<text x="243.9" y="47.7">5</text>
<text x="260.5" y="44.5">50</text>
<text x="260.5" y="49.5">14</text>
<text x="32.9" y="55.9" transform="rotate(-90 32.9 55.9)">65</text>
<text x="156.4" y="56.1" transform="rotate(-90 156.4 56.1)">60</text>
<text x="165.1" y="58" transform="rotate(-90 165.1 58)">55</text>
<text x="26.7" y="70.3" transform="rotate(-90 26.7 70.3)">130</text>
<text x="126.2" y="70.6" transform="rotate(-90 126.2 70.6)">60</text>
<text x="265" y="69.2" transform="rotate(-90 265 69.2)">60</text>
<text x="260" y="73.3" transform="rotate(-90 260 73.3)">16.3</text>
<text x="156.4" y="85" transform="rotate(-90 156.4 85)">60</text>
<text x="165.1" y="85" transform="rotate(-90 165.1 85)">55</text>
<text x="253.1" y="91">4xM5</text>
<text x="257.1" y="95.2">P.C.D 70</text>
<text x="265.4" y="91">10 EQS</text>
<text x="23.7" y="107">2-</text>
<text x="32" y="107">5 pin</text>
<text x="107.6" y="106.9">2-</text>
<text x="115.9" y="106.9">5</text>
<text x="121.8" y="106.9">6 pin</text>
<text x="20.5" y="112.1">6-M5</text>
<text x="32.8" y="112.1">10 EQS</text>
<text x="23.5" y="116.3">P.C.D 104</text>
<text x="103.5" y="114.6">4-</text>
<text x="111.7" y="114.6">9 THRU</text>
<text x="62.9" y="132.7">114</text>
<text x="129.3" y="155.2" transform="rotate(-90 129.3 155.2)">38.5</text>
<text x="123.3" y="158.5" transform="rotate(-90 123.3 158.5)">24.5</text>
<text x="136.7" y="165.5" transform="rotate(-90 136.7 165.5)">81.5</text>
<text x="58.7" y="168.8">98.8</text>
<text x="129.3" y="177" transform="rotate(-90 129.3 177)">43</text>
<text x="234.6" y="184.5">GSN130-10K-SV2-010W</text>
</g>
<g font-size="4.1">
<text x="58.9" y="138.4">中空孔徑</text>
<text x="79.1" y="138.4">62</text>
</g>
<text font-size="3.9" x="282.9" y="195.5">A4</text>
<g font-size="3.5">
<text x="85.7" y="31">旋轉部</text>
<text x="73.1" y="129.2">0</text>
<text x="71.4" y="132.7">-0.02</text>
<text x="164.8" y="157">2019-12-13</text>
<text x="206" y="157">00初版</text>
<text x="245.2" y="157">陳國棟</text>
<text x="153.2" y="162.3">改版</text>
<text x="153.2" y="165.8">SYM</text>
<text x="168.2" y="162.3">年 月 日</text>
<text x="169.2" y="165.8">DATE</text>
<text x="202.4" y="165.8">REVISIONS</text>
<text x="204.3" y="162.3">變更事項</text>
<text x="246.9" y="162.6">設計</text>
<text x="247.9" y="166.1">BY</text>
<text x="265.9" y="162.6">備</text>
<text x="267.9" y="166.1">NOTE</text>
<text x="276.6" y="162.6">注</text>
<text x="159.1" y="171.9">制圖</text>
<text x="186.4" y="171.9">設計</text>
<text x="208.9" y="172.4">品名:</text>
<text x="244.5" y="172.4">中空旋轉平台</text>
<text x="157.1" y="175.4">PRAWN</text>
<text x="181.3" y="175.4">DESIGNED</text>
<text x="208.9" y="175.9">TITLE</text>
<text x="230.4" y="175.9">HOLLOW ROTATING PLATFORM</text>
<text x="209.1" y="182.1">規格:</text>
<text x="209.1" y="185.6">SPEC</text>
<text x="220.3" y="192.2">®</text>
<text x="230.5" y="194.8">吉嘉精密科技有限公司</text>
</g>
<text font-size="2.8" x="224.5" y="197.8">GIGA Precision Technology Co., Ltd</text>
<g font-size="2.5">
<text x="23.1" y="8.4">1</text>
<text x="72.7" y="8.4">2</text>
<text x="122.7" y="8.4">3</text>
<text x="172.7" y="8.4">4</text>
<text x="222.7" y="8.4">5</text>
<text x="272.7" y="8.4">6</text>
<text x="6.7" y="30.9">A</text>
<text x="288.7" y="30.9">A</text>
<text x="6.7" y="80.9">B</text>
<text x="288.7" y="80.9">B</text>
<text x="6.7" y="130.9">C</text>
<text x="288.7" y="129.9">C</text>
<text x="6.7" y="180.9">D</text>
<text x="23.1" y="203.4">1</text>
<text x="72.7" y="203.4">2</text>
<text x="120.5" y="203.4">3</text>
<text x="178.8" y="203.4">4</text>
</g>
<g font-size="1.7">
<text x="204.9" y="203.7">比例SCALE:1:2</text>
<text x="249.3" y="203.8">图纸 1 (共1)</text>
</g>
</svg>
